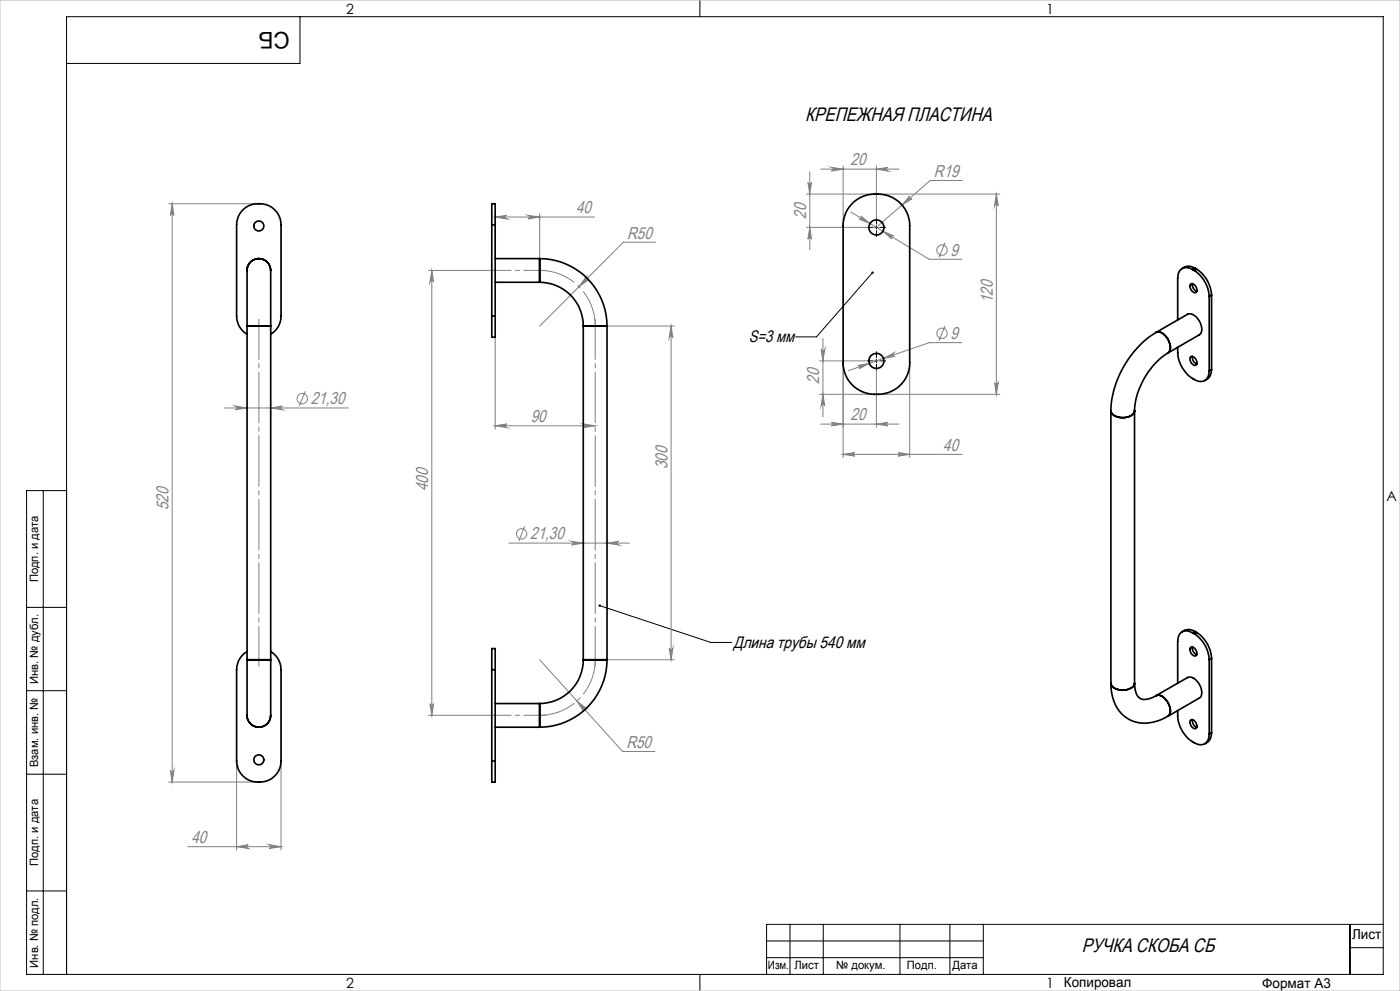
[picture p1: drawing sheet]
<svg xmlns="http://www.w3.org/2000/svg" width="420mm" height="297mm" viewBox="0 0 420 297" stroke-linecap="round" stroke-linejoin="round" font-family="sans-serif">
<g fill="none" stroke="#808080" stroke-width=".3">
<path d="M241.9 58.2h20.5M242.4 54.7a.53 .53 0 0 0 .5 .5 .53 .53 0 0 0 .6-.5l-.6 3.5zM242.9 51.4v23.5M246.2 50.7h23.5M249.4 50.2l3.5 .5-3.5 .6a.55 .55 0 0 0 .6-.6 .55 .55 0 0 0-.6-.5zM252.9 49.7v18M262.9 49.7v15.7M262.9 50.7l3.5-.5a.55 .55 0 0 0-.5 .5 .55 .55 0 0 0 .5 .6zM263.4 58.2h36.5M272.9 58.7a.54 .54 0 0 0 0 .8 .54 .54 0 0 0 .7 0l-3 2zM288.7 54.1h-9.7l-15.6 13.6M298.9 58.2v60"/>
<path d="M298.9 58.2l.6 3.5a.55 .55 0 0 0-.6-.5 .55 .55 0 0 0-.5 .5zM50.6 61.1h26.7M51.6 61.1v173.3M51.6 61.1l.6 3.5a.53 .53 0 0 0-.6-.5 .53 .53 0 0 0-.5 .5zM148.6 65l3.4-.5a.55 .55 0 0 0-.5 .6 .55 .55 0 0 0 .5 .5zM148.6 64.1v13.4M148.6 65h29.8M158.4 64.5l3.5 .5-3.5 .6a.55 .55 0 0 0 .5-.5 .55 .55 0 0 0-.5-.6zM161.9 64.1v13.4M196.7 72.6h-9.7l-25.1 25.1M241.9 68.2h18.3M242.9 68.2l.6 3.5a.53 .53 0 0 0-.6-.6 .53 .53 0 0 0-.5 .6z"/>
<path d="M255.2 63.5l23.6 14.2h9.7M258.3 64.7l2.7 2.3-3.3-1.4a.53 .53 0 0 0 .7-.2 .53 .53 0 0 0-.1-.7zM264.9 69.3l3.2 1.4a.53 .53 0 0 0-.7 .2 .53 .53 0 0 0 .2 .7zM283.5 72.7l-1.8 4.5M128.6 81.1h17.9M129.5 81.1v133.3M129.5 81.1l.6 3.5a.53 .53 0 0 0-.6-.5 .53 .53 0 0 0-.5 .5zM175.8 83.1a.55 .55 0 0 0 0 .7 .55 .55 0 0 0 .7 .1l-2.8 2zM182.1 97.7h20.2M201.3 97.7l.6 3.5a.55 .55 0 0 0-.6-.5 .55 .55 0 0 0-.5 .5zM201.3 97.7v100M283.5 97.7l-1.8 4.4"/>
<path d="M91.6 117.3l-1.8 4.4M148.6 101.1v27.5M245.9 118.2h16.5M245.9 108.2h14.3M246.3 104.7a.55 .55 0 0 0 .6 .5 .55 .55 0 0 0 .5-.5l-.5 3.5zM246.9 101.4v23.5M246.9 118.2l.5 3.5a.55 .55 0 0 0-.5-.5 .55 .55 0 0 0-.6 .5zM252.9 108.7v28.5M257.3 109.5l3.5-.6-3.1 1.7a.54 .54 0 0 0 .3-.7 .54 .54 0 0 0-.7-.4zM262.9 110.9v17.2M263.4 118.2h36.5M265 107.4l3.2-1.6a.54 .54 0 0 0-.3 .6 .54 .54 0 0 0 .6 .4z"/>
<path d="M272.9 108.7v28.5M288.5 102.7h-9.7l-24.4 8.4M298.4 114.7a.55 .55 0 0 0 .5 .5 .55 .55 0 0 0 .6-.5l-.6 3.5zM67.4 122.3h37.1M70.6 121.7l3.5 .6-3.5 .5a.55 .55 0 0 0 .5-.5 .55 .55 0 0 0-.5-.6zM81.2 122.3l3.5-.6a.55 .55 0 0 0-.5 .6 .55 .55 0 0 0 .5 .5zM148.6 127.6l3.4-.5a.55 .55 0 0 0-.5 .5 .55 .55 0 0 0 .5 .6zM148.6 127.6h29.9M175 127.1l3.5 .5-3.5 .6a.55 .55 0 0 0 .5-.6 .55 .55 0 0 0-.5-.5zM246.2 127.1h23.5M249.4 126.6l3.5 .5-3.5 .5a.53 .53 0 0 0 .6-.5 .53 .53 0 0 0-.6-.5zM252.9 136.2h35.7"/>
<path d="M252.9 136.2l3.5-.6a.53 .53 0 0 0-.5 .6 .53 .53 0 0 0 .5 .5zM262.9 127.1l3.5-.5a.53 .53 0 0 0-.5 .5 .53 .53 0 0 0 .5 .5zM269.4 135.6l3.5 .6-3.5 .5a.53 .53 0 0 0 .6-.5 .53 .53 0 0 0-.6-.6zM157.4 157.8l-1.8 4.4M152.6 162.8h36.2M171.5 162.2l3.5 .6-3.5 .5a.55 .55 0 0 0 .5-.5 .55 .55 0 0 0-.5-.6zM182.1 162.8l3.5-.6a.55 .55 0 0 0-.5 .6 .55 .55 0 0 0 .5 .5zM161.9 197.7l24.9 27.5h9.7M182.1 197.7h20.2M200.8 194.2a.55 .55 0 0 0 .5 .5 .55 .55 0 0 0 .6-.5l-.6 3.5zM128.6 214.4h17.9M129 210.9a.53 .53 0 0 0 .5 .5 .53 .53 0 0 0 .6-.5l-.6 3.5z"/>
<path d="M173.1 210.1l2.7 2.2a.55 .55 0 0 0-.7 0 .55 .55 0 0 0-.1 .7zM50.6 234.4h26.7M51.1 230.9a.53 .53 0 0 0 .5 .5 .53 .53 0 0 0 .6-.5l-.6 3.5zM71 228.1v26.6M84.3 228.1v26.6M56.3 253.7h28M71 253.7l3.5-.5a.55 .55 0 0 0-.5 .5 .55 .55 0 0 0 .5 .6zM80.8 253.2l3.5 .5-3.5 .6a.55 .55 0 0 0 .5-.6 .55 .55 0 0 0-.5-.5z"/>
<circle cx="282.6" cy="75" r="1.55"/>
<circle cx="282.6" cy="99.9" r="1.55"/>
<circle cx="90.7" cy="119.5" r="1.55"/>
<circle cx="156.5" cy="160" r="1.56"/>
</g>
<path d="M178.6 97.7a16.7 16.7 0 0 0-16.7-16.7M161.9 214.4a16.7 16.7 0 0 0 16.7-16.7" fill="none" stroke="#808080" stroke-width=".3" stroke-dasharray="15.2 1.3 1.3 1.3" stroke-dashoffset="4.1" stroke-linecap="butt"/>
<path d="M261.9 68.2h-1.7M262.9 67.2v-1.8M262.9 69.2v1.7M263.9 68.2h1.8M261.9 108.2h-1.7M262.9 107.2v-1.8M262.9 109.2v1.7M263.9 108.2h1.8" fill="none" stroke="#000" stroke-width=".3" stroke-dasharray="15.2 1.3 1.3 1.3"/>
<g fill="none" stroke="#000" stroke-width=".3">
<path d="M90 5v14h-70M210 0v5M262.4 68.2h1M262.9 67.7v1M261.8 81.7l-16.9 19.3h-6.2M262.4 108.2h1M262.9 107.7v1M13 147v145M20 147h-12v145h407v-287h-395v287M8 182h12M179.9 181.5l33.4 11h6.2M8 207h12"/>
<path d="M8 232h12M8 267h12M237 277v15M247 277v15M270 277v15M285 277v15M295 277v15M405 277v15M415 277h-185v15M210 292v5M230 282h65M230 287h65"/>
<path d="M405 284h10"/>
</g>
<path d="M77.7 199.7v-104M178.6 199.7v-104" fill="none" stroke="#808080" stroke-width=".3" stroke-dasharray="15.2 1.3 1.3 1.3" stroke-dashoffset="3.2"/>
<path d="M163.9 81h-17.3M146.6 214.4h17.3" fill="none" stroke="#808080" stroke-width=".3" stroke-dasharray="15.2 1.3 1.3 1.3" stroke-dashoffset="8.5"/>
<path d="M0 0h420v297h-420z" fill="none" stroke="#c0c0c0" stroke-width=".3"/>
<path d="M179.7 181.3l.2 .2-.3-.1a.36 .36 0 0 0 .4 .4 .36 .36 0 0 0 .3-.5 .36 .36 0 0 0-.6 0zM261.5 81.5a.37 .37 0 0 0 0 .5 .37 .37 0 0 0 .5 0 .37 .37 0 0 0 0-.5l-.2 .2 .1-.3z" fill="#000"/>
<g fill="#808080">
<path d="M158.4 64.5l3.5 .5-3.5 .6a.55 .55 0 0 0 .5-.5 .55 .55 0 0 0-.5-.6zM148.6 65l3.4-.5a.55 .55 0 0 0-.5 .6 .55 .55 0 0 0 .5 .5zM175 127.1l3.5 .5-3.5 .6a.55 .55 0 0 0 .5-.6 .55 .55 0 0 0-.5-.5zM148.6 127.6l3.4-.5a.55 .55 0 0 0-.5 .5 .55 .55 0 0 0 .5 .6z"/>
<path d="M70.6 121.7l3.5 .6-3.5 .5a.55 .55 0 0 0 .5-.5 .55 .55 0 0 0-.5-.6zM81.2 122.3l3.5-.6a.55 .55 0 0 0-.5 .6 .55 .55 0 0 0 .5 .5zM175.8 83.1l-2.1 2.8 2.8-2a.55 .55 0 0 1-.7-.1 .55 .55 0 0 1 0-.7zM173.1 210.1l1.9 2.9a.55 .55 0 0 1 .1-.7 .55 .55 0 0 1 .7 0zM257.3 109.5a.54 .54 0 0 1 .7 .4 .54 .54 0 0 1-.3 .7l3.1-1.7zM265 107.4l3.5-.6a.54 .54 0 0 1-.6-.4 .54 .54 0 0 1 .3-.6zM258.3 64.7a.53 .53 0 0 1 .1 .7 .53 .53 0 0 1-.7 .2l3.3 1.4zM264.9 69.3l2.7 2.3a.53 .53 0 0 1-.2-.7 .53 .53 0 0 1 .7-.2zM272.9 58.7l-2.3 2.8 3-2a.54 .54 0 0 1-.7 0 .54 .54 0 0 1 0-.8z"/>
<path d="M252.9 136.2l3.5-.6a.53 .53 0 0 0-.5 .6 .53 .53 0 0 0 .5 .5zM269.4 135.6l3.5 .6-3.5 .5a.53 .53 0 0 0 .6-.5 .53 .53 0 0 0-.6-.6z"/>
<path d="M262.9 50.7l3.5-.5a.55 .55 0 0 0-.5 .5 .55 .55 0 0 0 .5 .6zM249.4 50.2l3.5 .5-3.5 .6a.55 .55 0 0 0 .6-.6 .55 .55 0 0 0-.6-.5zM262.9 127.1l3.5-.5a.53 .53 0 0 0-.5 .5 .53 .53 0 0 0 .5 .5zM249.4 126.6l3.5 .5-3.5 .5a.53 .53 0 0 0 .6-.5 .53 .53 0 0 0-.6-.5z"/>
<path d="M51.1 230.9a.53 .53 0 0 0 .5 .5 .53 .53 0 0 0 .6-.5l-.6 3.5zM51.6 61.1l.6 3.5a.53 .53 0 0 0-.6-.5 .53 .53 0 0 0-.5 .5zM200.8 194.2a.55 .55 0 0 0 .5 .5 .55 .55 0 0 0 .6-.5l-.6 3.5zM201.3 97.7l.6 3.5a.55 .55 0 0 0-.6-.5 .55 .55 0 0 0-.5 .5zM298.4 114.7a.55 .55 0 0 0 .5 .5 .55 .55 0 0 0 .6-.5l-.6 3.5zM298.9 58.2l.6 3.5a.55 .55 0 0 0-.6-.5 .55 .55 0 0 0-.5 .5zM242.9 68.2l.6 3.5a.53 .53 0 0 0-.6-.6 .53 .53 0 0 0-.5 .6zM242.4 54.7a.53 .53 0 0 0 .5 .5 .53 .53 0 0 0 .6-.5l-.6 3.5z"/>
<path d="M129.5 81.1l.6 3.5a.53 .53 0 0 0-.6-.5 .53 .53 0 0 0-.5 .5zM129 210.9a.53 .53 0 0 0 .5 .5 .53 .53 0 0 0 .6-.5l-.6 3.5zM246.3 104.7a.55 .55 0 0 0 .6 .5 .55 .55 0 0 0 .5-.5l-.5 3.5zM246.9 118.2l.5 3.5a.55 .55 0 0 0-.5-.5 .55 .55 0 0 0-.6 .5z"/>
<path d="M71 253.7l3.5-.5a.55 .55 0 0 0-.5 .5 .55 .55 0 0 0 .5 .6zM80.8 253.2l3.5 .5-3.5 .6a.55 .55 0 0 0 .5-.6 .55 .55 0 0 0-.5-.5z"/>
<path d="M171.5 162.2l3.5 .6-3.5 .5a.55 .55 0 0 0 .5-.5 .55 .55 0 0 0-.5-.6zM182.1 162.8l3.5-.6a.55 .55 0 0 0-.5 .6 .55 .55 0 0 0 .5 .5z"/>
</g>
<g fill="none" stroke="#000" stroke-width=".5">
<path d="M147.5 67.4v-6.3h1.1v6.3M147.5 67.4v27.3M147.5 67.4h1.1M148.6 77.5h13.3M148.6 67.4v27.3M161.9 77.5a20.2 20.2 0 0 1 20.2 20.2M161.9 77.5v7.1M256 60.7a10.2 10.2 0 0 1 16.8 5.4l.1 42.6a9.7 9.7 0 0 1-12.1 9.3 9.5 9.5 0 0 1-7.9-9.3v-41a9.4 9.4 0 0 1 3.1-7zM74.1 81.1v16.6M74.1 97.7h7.1M74.1 81.1a3.5 3.5 0 0 1 3.6-3.6 3.5 3.5 0 0 1 3.5 3.6M74.1 97.7v100"/>
<path d="M81.2 81.1v16.6M81.2 97.7v100M147.5 94.7v6.4h1.1v-6.4M147.5 94.7h1.1M148.6 84.6h13.3M161.9 84.6a13.1 13.1 0 0 1 13.1 13.1M175 97.7h7.1M175 97.7v100M182.1 97.7v100M346.8 99.6a29.7 29.7 0 0 0-13.5 23.5M346.8 99.6a2.63 2.63 0 0 1 3.1 1.4 4 4 0 0 1 .7 4.6l-.2 .2M346.8 99.6l9.5-5.4a2.86 2.86 0 0 1 3.4 1.9 3.5 3.5 0 0 1 .3 4.1l-9.6 5.6"/>
<path d="M357.2 85.2a1.56 1.56 0 0 1 1.9 1.8 .66 .66 0 0 1-.4 .7 .66 .66 0 0 1-.8-.2l-.9-1.4zM357.7 85a2.17 2.17 0 0 0 1.4 2.3M357.8 80.8a2.74 2.74 0 0 0-3.2-.3 2.74 2.74 0 0 0-1.3 2.9v12.5M357.8 80.8l.5 .3M358.3 81.1a10 10 0 0 1 4.5 7.7M358.5 80.4l-.6-.3a2.89 2.89 0 0 0-3.3 .4M358.5 80.4l-.7 .4M358.5 80.4l.5 .3M359 80.7a9.8 9.8 0 0 1 4.5 7.7M359 80.7l-.7 .4M362.8 88.8v22.4M363.5 88.4v22.3"/>
<path d="M363.5 88.4l-.7 .4M74.1 100.2a6.4 6.4 0 0 1-3.1-5.5v-27.3a6.7 6.7 0 0 1 6.6-6.3 6.7 6.7 0 0 1 6.7 6.3v27.3a6.3 6.3 0 0 1-3.1 5.5M350.4 105.8a22.6 22.6 0 0 0-10 17.3M353.3 104.1a9.5 9.5 0 0 0 6.8 10.2 2.72 2.72 0 0 0 2.7-3.1M357.2 107a1.56 1.56 0 0 1 1.9 1.8v.3a.8 .8 0 0 1-.8 .4 .8 .8 0 0 1-.7-.5l-.6-1.1zM357.7 106.8a2.08 2.08 0 0 0 1.4 2.3M363.5 110.7l-.5 1.9-.6 .9-1 .5M363.5 110.7l-.7 .5M333.3 123.1a2.67 2.67 0 0 0 2.7 2 3.5 3.5 0 0 0 4.4-2M333.3 123.1v81.7M340.4 123.1v81.7M74.1 197.7v16.7"/>
<path d="M74.1 197.7h7.1M74.1 195.3a6.4 6.4 0 0 0-3.1 5.4v27.4a6.7 6.7 0 0 0 6.6 6.3 6.7 6.7 0 0 0 6.7-6.3v-27.4a6.3 6.3 0 0 0-3.1-5.4M81.2 197.7v16.7M175 197.7a13.1 13.1 0 0 1-13.1 13.2M175 197.7h7.1M182.1 197.7a20.2 20.2 0 0 1-20.2 20.2M357.2 194.1a1.56 1.56 0 0 1 1.9 1.8 .77 .77 0 0 1-.7 .8 .77 .77 0 0 1-.8-.6l-.6-1.1zM357.7 193.9a2.17 2.17 0 0 0 1.4 2.3M357.8 189.7a2.72 2.72 0 0 0-3.2-.3 2.72 2.72 0 0 0-1.3 2.9v12.4M357.8 189.7l.5 .2M358.3 189.9a10 10 0 0 1 4.5 7.8M358.5 189.3a3.2 3.2 0 0 0-3.9 .1"/>
<path d="M358.5 189.3l-.7 .4M358.5 189.3l.5 .2M359 189.5a9.8 9.8 0 0 1 4.5 7.8M359 189.5l-.7 .4M362.8 197.7v22.3M363.5 197.3l-.7 .4M363.5 197.3v22.3M74.1 214.4a3.5 3.5 0 0 0 3.6 3.5 3.5 3.5 0 0 0 3.5-3.5M147.5 200.7v-6.3h1.1v6.3M147.5 200.7h1.1M147.5 200.7v27.4M148.6 210.9h13.3"/>
<path d="M148.6 217.9h13.3M148.6 200.7v27.4M161.9 210.9v7M333.3 204.8a11.4 11.4 0 0 0 6.4 11.3 12.4 12.4 0 0 0 10.7-1.4M333.3 204.8a2.61 2.61 0 0 0 2.7 2 4 4 0 0 0 4.3-1.7l.1-.3M340.4 204.8a4.7 4.7 0 0 0 1.9 4.6 5.4 5.4 0 0 0 4.5-.9M346.8 208.5a2.63 2.63 0 0 1 3.1 1.4 4 4 0 0 1 .7 4.6l-.2 .2M346.8 208.5l9.5-5.4a2.61 2.61 0 0 1 3 1.3 4.1 4.1 0 0 1 .7 4.7l-9.6 5.6M353.3 213a9.5 9.5 0 0 0 6.8 10.2 2.72 2.72 0 0 0 2.7-3.2M357.3 215.7a1.75 1.75 0 0 1 1.4 2.7 1.75 1.75 0 0 1-1.4-2.7zM357.7 215.7a2.16 2.16 0 0 0 1.4 2.3M363.5 219.6l-.5 1.9-.6 .9-1 .5"/>
<path d="M363.5 219.6l-.7 .4M147.5 228.1v6.3h1.1v-6.3M147.5 228.1h1.1"/>
<circle cx="77.7" cy="67.7" r="1.5"/>
<circle cx="262.9" cy="68.2" r="2.26"/>
<circle cx="262.9" cy="108.2" r="2.25"/>
<circle cx="77.7" cy="227.7" r="1.51"/>
</g>
<text font-size="6.9" x="86.9" y="9.4" transform="rotate(-180 86.9 9.4)">СБ</text>
<g font-size="5.8">
<text x="241.6" y="36.2">КРЕПЕЖНАЯ ПЛАСТИНА</text>
<text x="324.6" y="285.2">РУЧКА СКОБА СБ</text>
</g>
<g font-size="5.1" fill="#808080">
<text x="255.2" y="49.6">20</text>
<text x="280.2" y="53">R19</text>
<text x="172.8" y="63.9">40</text>
<text x="241.8" y="65.5" transform="rotate(-90 241.8 65.5)">20</text>
<text x="188.1" y="71.5">R50</text>
<text x="285.2" y="76.6">9</text>
<text x="297.8" y="90.9" transform="rotate(-90 297.8 90.9)">120</text>
<text x="285.2" y="101.5">9</text>
<text x="245.8" y="115.1" transform="rotate(-90 245.8 115.1)">20</text>
<text x="93.3" y="121.1">21,30</text>
<text x="255.2" y="126">20</text>
<text x="159.2" y="126.5">90</text>
<text x="283" y="135">40</text>
<text x="200.2" y="140.6" transform="rotate(-90 200.2 140.6)">300</text>
<text x="128.5" y="147.2" transform="rotate(-90 128.5 147.2)">400</text>
<text x="50.5" y="152.9" transform="rotate(-90 50.5 152.9)">520</text>
<text x="159.1" y="161.7">21,30</text>
<text x="187.9" y="224.1">R50</text>
<text x="57.4" y="252.6">40</text>
</g>
<g font-size="5">
<text x="224.6" y="102.6">S=3 мм</text>
<text x="220" y="194.2">Длина трубы 540 мм</text>
</g>
<g font-size="4.2">
<text x="103.8" y="4.2">2</text>
<text x="313.8" y="4.2">1</text>
<text x="415.9" y="150.2">A</text>
<text x="103.8" y="296.2">2</text>
<text x="313.8" y="296.2">1</text>
</g>
<g font-size="4.1">
<text x="405.6" y="281.5">Лист</text>
<text x="319.2" y="295.9">Копировал</text>
<text x="378.7" y="296">Формат А3</text>
</g>
<g font-size="3.4">
<text x="11.4" y="174.5" transform="rotate(-90 11.4 174.5)">Подп. и дата</text>
<text x="11.4" y="205" transform="rotate(-90 11.4 205)">Инв. № дубл.</text>
<text x="11.4" y="229.9" transform="rotate(-90 11.4 229.9)">Взам. инв. №</text>
<text x="11.4" y="259.5" transform="rotate(-90 11.4 259.5)">Подп. и дата</text>
<text x="11.4" y="290" transform="rotate(-90 11.4 290)">Инв. № подл.</text>
<text x="230.4" y="290.4">Изм.</text>
<text x="238.3" y="290.4">Лист</text>
<text x="250.9" y="290.4">№ докум.</text>
<text x="272.1" y="290.4">Подп.</text>
<text x="285.7" y="290.5">Дата</text>
</g>
</svg>
